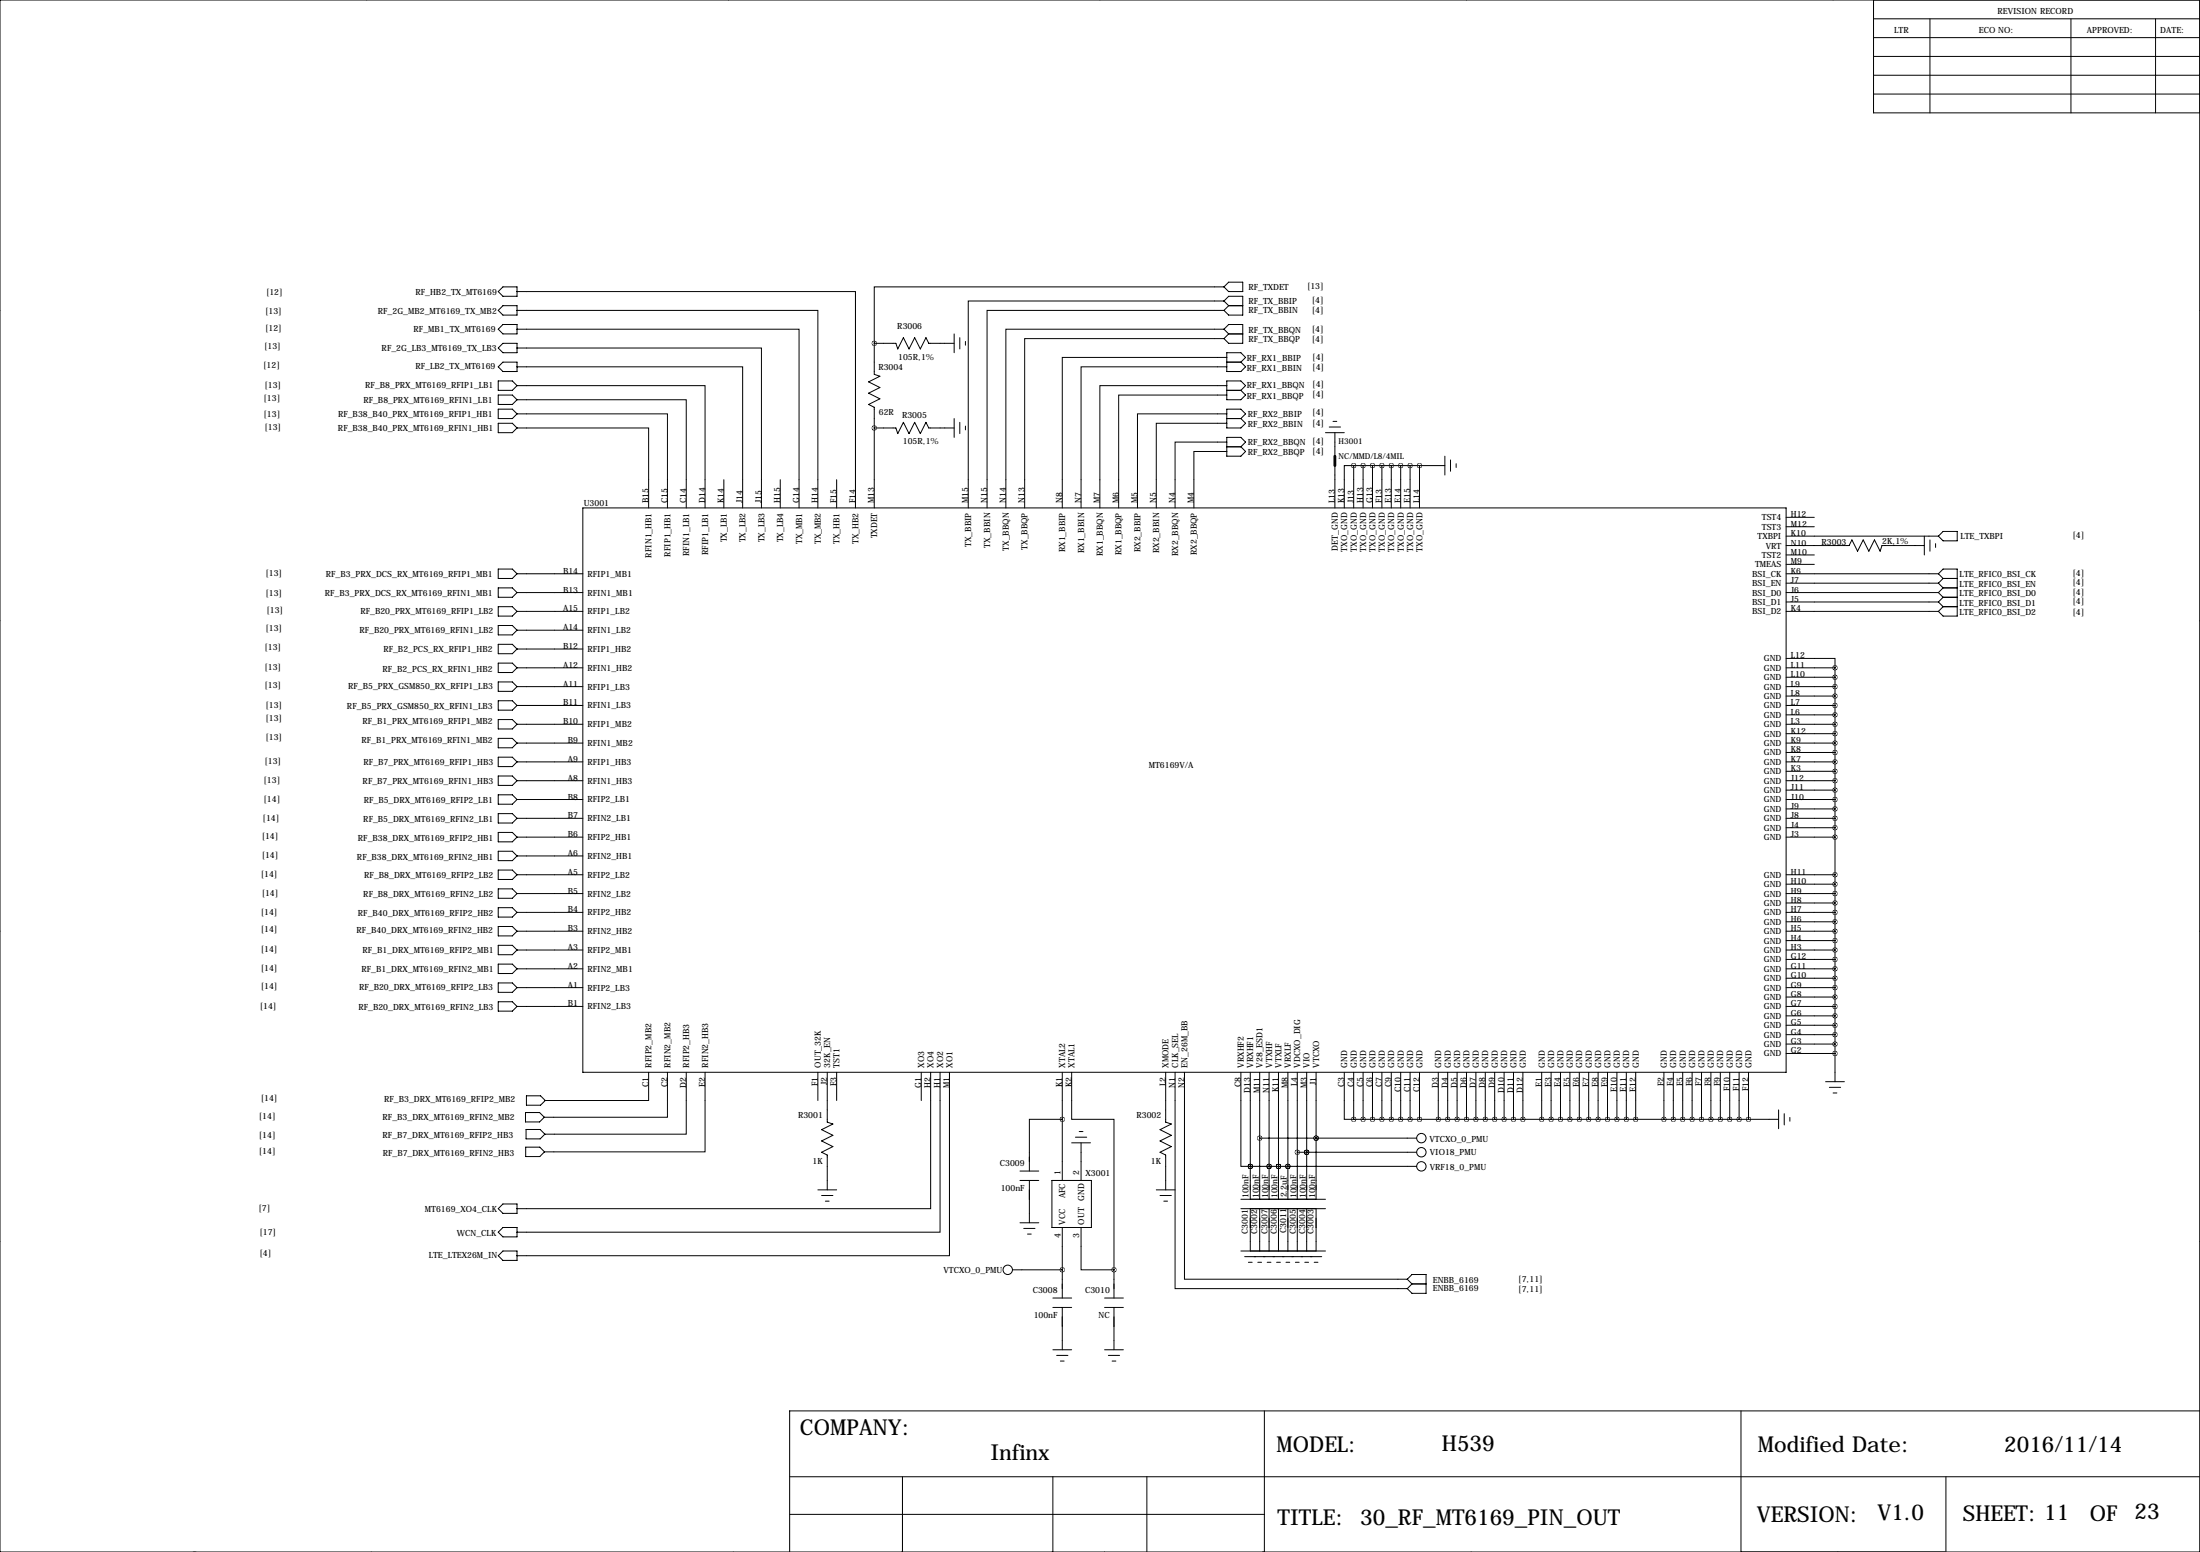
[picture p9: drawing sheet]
<svg xmlns="http://www.w3.org/2000/svg" width="594mm" height="419mm" viewBox="0 0 594 419" stroke-linecap="round" stroke-linejoin="round" font-family="sans-serif">
<g fill="none" stroke="#000" stroke-width=".27">
<path d="M99.1 0h.1M196.8 0h.1M297.2 0h.1M396.2 0h.1M495.3 0h.1M0 0h594.4v419.1h-594.4zM506.2 0v30.5h88.2M506.2 15.2h88.2M506.2 10.2h88.2M506.2 5.1h88.2M521.5 5.1v25.4M559.6 5.1v25.4"/>
<path d="M582.4 5.1v25.4M506.2 20.3h88.2M506.2 25.4h88.2M135.9 77.5h3.8v2.5h-3.8l-1.3-1.3zM139.7 78.7h91.4v58.5M330.7 77.5h-94.5v15.2M332 76.2h3.8v2.5h-3.8l-1.3-1.2zM-.1 83.8h.1M134.6 83.8l1.3-1.2h3.8v2.5h-3.8zM134.6 88.9l1.3-1.3h3.8v2.6h-3.8zM134.6 99.1l1.3-1.3h3.8v2.5h-3.8zM135.9 92.7h3.8v2.5h-3.8l-1.3-1.2z"/>
<path d="M139.7 83.8h81.3v53.4M139.7 99.1h61v38.1M139.7 94h66v43.2M139.7 88.9h76.2v48.3M236.2 92.7v8.4l1.5 .5-3 1.5 3 1.5-3 1.6 3 1.5-3 1.5 1.5 .8v27.2M236.2 92.7h5.9l.5 1.5 1.5-3 1.5 3 1.5-3 1.6 3 1.5-3 .8 1.5h6.8M257.8 90.2v5M259.3 91.2v3M260.9 92.2v1M330.7 81.3h-69.1v55.9M330.7 83.8h-64v53.4M330.7 88.9h-58.9v48.3"/>
<path d="M330.7 91.4h-53.8v45.8M330.7 88.9l1.3-1.3h3.8v5.1h-3.8l-1.3-1.3M330.7 81.3l1.3-1.3h3.8v5.1h-3.8l-1.3-1.3M330.7 81.3l1.3 1.3M330.7 88.9l1.3 1.3M331.5 99.1h-39.4v38.1M331.5 96.5h-44.5v40.7M331.5 95.2h3.8l1.2 1.3-1.2 1.3 1.2 1.3-1.2 1.2h-3.8zM331.5 97.8h3.8M332 82.6h3.8M332 82.6l-1.3 1.2M332 90.2h3.8"/>
<path d="M332 90.2l-1.3 1.2M594.4 83.8h.1M134.6 102.9h3.8l1.3 1.2-1.3 1.3h-3.8zM134.6 106.7h3.8l1.3 1.2-1.3 1.3h-3.8zM134.6 110.5h3.8l1.3 1.3-1.3 1.2h-3.8zM134.6 114.3h3.8l1.3 1.3-1.3 1.2h-3.8zM139.7 104.1h50.8v33.1M139.7 107.9h45.7v29.3M139.7 111.8h40.6v25.4M139.7 115.6h35.6v21.6M236.2 115.6h5.9l.5 1.5 1.5-3.1 1.5 3.1 1.5-3.1 1.6 3.1 1.5-3.1 .8 1.6h6.8M257.8 113v5.1"/>
<path d="M259.3 114v3.1M260.9 115.1v1M331.5 119.4h-14v17.8M331.5 114.3h-19.1v22.9M331.5 111.8h-24.2v25.4M331.5 106.7h-29.2v30.5M331.5 104.1h-34.3v33.1M331.5 110.5h3.8l1.2 1.3-1.2 1.2 1.2 1.3-1.2 1.3h-3.8zM331.5 102.9h3.8l1.2 1.2-1.2 1.3 1.2 1.3-1.2 1.2h-3.8zM331.5 118.1h3.8l1.2 1.3-1.2 1.2 1.2 1.3-1.2 1.3h-3.8zM331.5 105.4h3.8M331.5 113h3.8"/>
<path d="M358.1 116.8h5.1M359.2 115.3h3M360.2 113.8h1M360.7 116.8v6.4M157.5 137.2h325.1v152.4h-325.1zM195.6 129.5v7.7M210.8 129.5v7.7M226.1 129.5v7.7M331.5 121.9h-8.9v15.3M331.5 120.6h3.8M360.7 125.7v11.5M365.8 125.7h-2.6v11.5"/>
<path d="M365.8 125.7v11.5M365.8 125.7h24.6M368.3 125.7v11.5M370.8 125.7v11.5M373.4 125.7v11.5M375.9 125.7v11.5M378.5 125.7v11.5M381 125.7v11.5M383.5 125.7v11.5M390.4 123.2v5.1M391.9 124.2v3.1M393.4 125.2v1"/>
<path d="M482.6 139.7h7.6M134.6 158.8h3.8l1.3 1.2-1.3 1.3h-3.8zM134.6 153.7h3.8l1.3 1.2-1.3 1.3h-3.8zM139.7 154.9h17.8M482.6 147.3h17l.8-1.5 1.5 3 1.5-3 1.6 3 1.5-3 1.5 3 .5-1.5h11.4M482.6 154.9h41.1M482.6 142.2h7.6M482.6 144.8h41.1M482.6 149.9h7.6M482.6 152.4h7.6M482.6 157.5h41.1M519.9 144.8v5.1"/>
<path d="M521.5 145.8v3M523 146.8v1M523.7 154.9l1.3-1.2h3.8v12.7h-3.8l-1.3-1.3M523.7 157.5l1.3 1.3M523.7 154.9l1.3 1.3M525 143.5h3.8v2.6h-3.8l-1.3-1.3zM525 158.8l-1.3 1.2M525 158.8h3.8M525 156.2l-1.3 1.3M525 156.2h3.8M-.1 167.6h.1M134.6 163.8h3.8l1.3 1.3-1.3 1.3h-3.8z"/>
<path d="M134.6 168.9h3.8l1.3 1.3-1.3 1.2h-3.8zM134.6 174h3.8l1.3 1.3-1.3 1.2h-3.8zM134.6 179.1h3.8l1.3 1.2-1.3 1.3h-3.8zM139.7 160h17.8M139.7 165.1h17.8M139.7 170.2h17.8M139.7 175.3h17.8M482.6 177.8h13.2v2.5M482.6 160h41.1M482.6 165.1h41.1M482.6 162.6h41.1M523.7 162.6l1.3 1.2"/>
<path d="M523.7 160l1.3 1.3M525 163.8l-1.3 1.3M525 163.8h3.8M525 161.3l-1.3 1.3M525 161.3h3.8M594.4 167.6h.1M134.6 184.1h3.8l1.3 1.3-1.3 1.3h-3.8zM134.6 189.2h3.8l1.3 1.3-1.3 1.3h-3.8zM134.6 194.3h3.8l1.3 1.3-1.3 1.2h-3.8zM134.6 199.4h3.8l1.3 1.3-1.3 1.2h-3.8zM139.7 180.3h17.8M139.7 185.4h17.8"/>
<path d="M139.7 190.5h17.8M139.7 195.6h17.8M482.6 180.3h13.2M482.6 185.4h13.2M482.6 190.5h13.2M482.6 195.6h13.2M482.6 188h13.2M482.6 193h13.2M482.6 198.1h13.2M482.6 182.9h13.2M495.8 180.3v111.8M134.6 204.5h3.8l1.3 1.2-1.3 1.3h-3.8z"/>
<path d="M134.6 209.5h3.8l1.3 1.3-1.3 1.3h-3.8zM134.6 214.6h3.8l1.3 1.3-1.3 1.3h-3.8zM134.6 219.7h3.8l1.3 1.3-1.3 1.2h-3.8zM139.7 205.7h17.8M139.7 210.8h17.8M139.7 200.7h17.8M139.7 215.9h17.8M482.6 205.7h13.2M482.6 210.8h13.2M482.6 200.7h13.2M482.6 215.9h13.2M482.6 208.3h13.2"/>
<path d="M482.6 213.4h13.2M482.6 218.4h13.2M482.6 203.2h13.2M134.6 224.8h3.8l1.3 1.3-1.3 1.2h-3.8zM134.6 229.9h3.8l1.3 1.2-1.3 1.3h-3.8zM134.6 234.9h3.8l1.3 1.3-1.3 1.3h-3.8zM139.7 221h17.8M139.7 226.1h17.8M139.7 231.1h17.8M139.7 236.2h17.8M482.6 221h13.2M482.6 226.1h13.2"/>
<path d="M482.6 236.2h13.2M482.6 238.8h13.2M482.6 223.5h13.2M-.1 251.5h.1M134.6 240h3.8l1.3 1.3-1.3 1.3h-3.8zM134.6 245.1h3.8l1.3 1.3-1.3 1.2h-3.8zM134.6 250.2h3.8l1.3 1.3-1.3 1.2h-3.8zM134.6 255.3h3.8l1.3 1.2-1.3 1.3h-3.8zM139.7 251.5h17.8M139.7 241.3h17.8M139.7 246.4h17.8M139.7 256.5h17.8"/>
<path d="M482.6 251.5h13.2M482.6 241.3h13.2M482.6 246.4h13.2M482.6 256.5h13.2M482.6 243.8h13.2M482.6 248.9h13.2M482.6 254h13.2M482.6 259.1h13.2M594.4 251.5h.1M134.6 260.4h3.8l1.3 1.2-1.3 1.3h-3.8zM134.6 265.4h3.8l1.3 1.3-1.3 1.3h-3.8zM134.6 270.5h3.8l1.3 1.3-1.3 1.2h-3.8z"/>
<path d="M139.7 261.6h17.8M139.7 266.7h17.8M139.7 271.8h17.8M482.6 261.6h13.2M482.6 266.7h13.2M482.6 271.8h13.2M482.6 264.2h13.2M482.6 269.2h13.2M482.6 274.3h13.2M482.6 276.9h13.2M482.6 279.4h13.2M142.2 295.9h3.8l1.3 1.3-1.3 1.2h-3.8z"/>
<path d="M175.3 289.6v7.6h-28M180.3 289.6v12.1h-33.2M185.4 289.6v16.7h-38.2M190.5 289.6v21.4h-43.4M221 289.6v7.6M223.5 289.6v13.4l1.5 .5-3 1.6 3 1.5-3 1.5 3 1.5-3 1.5 1.5 .8v9.4M226.1 289.6v7.6M248.9 289.6v7.6M251.5 289.6v36.8h-111.8M254 289.6v43.1h-114.3M256.5 289.6v49.5h-116.8M287 289.6v29.2"/>
<path d="M289.6 289.6v12.7h11.4v40.6M315 289.6v13.4l1.5 .5-3.1 1.6 3.1 1.5-3.1 1.5 3.1 1.5-3.1 1.5 1.6 .8v9.4M317.5 289.6v58.4h62.7M320 289.6v55.8h60.2M335.3 289.6v25.4h2.5M337.8 289.6v34.2M340.4 289.6v34.2M342.9 289.6v34.2M345.4 289.6v34.2M348 289.6v34.2M350.5 289.6v34.2M353.1 289.6v34.2"/>
<path d="M355.6 289.6v34.2M363.2 289.6v12.7h2.6M365.8 289.6v12.7M368.3 289.6v12.7M370.8 289.6v12.7M373.4 289.6v12.7M375.9 289.6v12.7M378.5 289.6v12.7M381 289.6v12.7M383.5 289.6v12.7M388.6 289.6v12.7M391.2 289.6v12.7"/>
<path d="M393.7 289.6v12.7M396.2 289.6v12.7M398.8 289.6v12.7M401.3 289.6v12.7M403.9 289.6v12.7M406.4 289.6v12.7M408.9 289.6v12.7M411.5 289.6v12.7M416.6 289.6v12.7M419.1 289.6v12.7M421.6 289.6v12.7M424.2 289.6v12.7"/>
<path d="M426.7 289.6v12.7M429.3 289.6v12.7M431.8 289.6v12.7M434.3 289.6v12.7M436.9 289.6v12.7M439.4 289.6v12.7M442 289.6v12.7M449.6 289.6v12.7M452.1 289.6v12.7M454.7 289.6v12.7M457.2 289.6v12.7M459.7 289.6v12.7"/>
<path d="M462.3 289.6v12.7M464.8 289.6v12.7M467.4 289.6v12.7M469.9 289.6v12.7M472.4 289.6v12.7M480.6 299.7v5.1M482.6 281.9h13.2M482.6 284.5h13.2M493.3 292.1h5M494.3 293.6h3M495.3 295.1h1M142 300.4h3.8l1.3 1.3-1.3 1.3h-3.8z"/>
<path d="M142 309.8h3.8l1.3 1.2-1.3 1.3h-3.8zM142.1 305h3.8l1.3 1.3-1.3 1.2h-3.8zM275.6 316.2h5.1M275.6 318.8h5.1M278.1 318.8v11.4M284.2 318.8h10.7v12.7h-10.7zM287 302.3h-8.9v13.9M289.6 308.6h5M290.6 307.1h3M291.6 305.6h1M292.1 308.6v10.2M337.8 315h.1"/>
<path d="M337.8 315h45M340.4 307.3h42.4M342.9 315h.1M345.4 315h.1M348 315h.1M350.5 311.1h32.3M353.1 311.1h.1M355.6 307.3h.1M365.8 302.3h114.8M482.1 300.7v3.1M483.6 301.8v1M-.1 335.3h.1"/>
<path d="M134.6 332.7l1.3-1.2h3.8v2.5h-3.8zM134.6 339.1l1.3-1.3h3.8v2.6h-3.8zM134.6 326.4l1.3-1.3h3.8v2.6h-3.8zM221 321.3h5.1M222 322.8h3M223 324.4h1M275.6 330.2h5.1M276.6 331.7h3.1M277.6 333.2h1M287 331.5v19M292.1 331.5v11.4h8.9M312.4 321.3h5.1"/>
<path d="M313.4 322.8h3.1M314.5 324.4h1M335.3 323.8h22.8M335.3 326.4h22.8M335.3 337.8h22.8M336.3 339.3h20.8M337.8 326.4v11.4M340.4 326.4v11.4M342.9 326.4v11.4M345.4 326.4v11.4M348 326.4v11.4M350.5 326.4v11.4"/>
<path d="M353.1 326.4v11.4M355.6 326.4v11.4M594.4 335.3h.1M273.6 342.9h13.4M284.5 350.5h5.1M284.5 353.1h5.1M287 353.1v11.4M298.4 350.5h5.1M298.4 353.1h5.1M301 342.9v7.6M301 353.1v11.4M337.3 340.9h1"/>
<path d="M339.9 340.9h1M342.4 340.9h1M344.9 340.9h1M347.5 340.9h1M350 340.9h1M352.6 340.9h1M355.1 340.9h1M380.2 345.4l1.3-1.2h3.8v5h-3.8l-1.3-1.2M380.2 345.4l1.3 1.3M381.5 346.7h3.8M381.5 346.7l-1.3 1.3M284.5 364.5h5.1"/>
<path d="M285.5 366h3M286.5 367.5h1M298.4 364.5h5.1M299.5 366h3M300.5 367.5h1M213.4 398.8h381M243.8 398.8v20.3M284.5 398.8v20.3M309.9 398.8v20.3M341.6 381v38.1M470.4 381v38.1M525.8 398.8v20.3"/>
<path d="M594.4 381h-381v38.1M100.3 419.1h.1M198.1 419.1h.1M213.4 408.9h128.2M298.4 419.1h.1M397.5 419.1h.1M496.6 419.1h.1"/>
<circle cx="384" cy="311.1" r="1.27"/>
<circle cx="384" cy="307.3" r="1.27"/>
<circle cx="384" cy="315" r="1.27"/>
<circle cx="272.3" cy="342.9" r="1.27"/>
</g>
<path d="M360.7 123.2v2.5" fill="none" stroke="#000" stroke-width=".76"/>
<path d="M353 311.1a.05 .05 0 0 0 .1 0 .05 .05 0 0 0-.1 0zM236.2 115.6a.05 .05 0 0 0 .1 0 .05 .05 0 0 0-.1 0zM350.5 311.2a.05 .05 0 0 0 .1 0 .05 .05 0 0 0-.1 0zM236.2 92.7a.05 .05 0 0 0 .1 0 .05 .05 0 0 0-.1 0zM345.4 315a.05 .05 0 0 0 .1 0 .05 .05 0 0 0-.1 0zM365.7 125.7a.05 .05 0 0 0 .1 0 .05 .05 0 0 0-.1 0zM370.8 125.7a.05 .05 0 0 0 .1 0 .05 .05 0 0 0-.1 0zM373.3 125.7a.05 .05 0 0 0 .1 0 .05 .05 0 0 0-.1 0zM375.9 125.7a.05 .05 0 0 0 .1 0 .05 .05 0 0 0-.1 0zM378.4 125.7a.05 .05 0 0 0 .1 0 .05 .05 0 0 0-.1 0zM472.4 302.3a.05 .05 0 0 0 .1 0 .05 .05 0 0 0-.1 0zM467.3 302.3a.05 .05 0 0 0 .1 0 .05 .05 0 0 0-.1 0zM464.8 302.3a.05 .05 0 0 0 .1 0 .05 .05 0 0 0-.1 0zM462.2 302.3a.05 .05 0 0 0 .1 0 .05 .05 0 0 0-.1 0zM459.7 302.3a.05 .05 0 0 0 .1 0 .05 .05 0 0 0-.1 0zM454.6 302.3a.05 .05 0 0 0 .1 0 .05 .05 0 0 0-.1 0zM452.1 302.3a.05 .05 0 0 0 .1 0 .05 .05 0 0 0-.1 0zM441.9 302.3a.05 .05 0 0 0 .1 0 .05 .05 0 0 0-.1 0zM439.4 302.3a.05 .05 0 0 0 .1 0 .05 .05 0 0 0-.1 0zM436.8 302.3a.05 .05 0 0 0 .1 0 .05 .05 0 0 0-.1 0zM434.3 302.3a.05 .05 0 0 0 .1 0 .05 .05 0 0 0-.1 0zM429.2 302.3a.05 .05 0 0 0 .1 0 .05 .05 0 0 0-.1 0zM426.7 302.3a.05 .05 0 0 0 .1 0 .05 .05 0 0 0-.1 0zM424.1 302.3a.05 .05 0 0 0 .1 0 .05 .05 0 0 0-.1 0zM421.6 302.3a.05 .05 0 0 0 .1 0 .05 .05 0 0 0-.1 0zM416.5 302.3a.05 .05 0 0 0 .1 0 .05 .05 0 0 0-.1 0zM411.4 302.3a.05 .05 0 0 0 .1 0 .05 .05 0 0 0-.1 0zM408.9 302.3a.05 .05 0 0 0 .1 0 .05 .05 0 0 0-.1 0zM403.8 302.3a.05 .05 0 0 0 .1 0 .05 .05 0 0 0-.1 0zM401.3 302.3a.05 .05 0 0 0 .1 0 .05 .05 0 0 0-.1 0zM398.7 302.3a.05 .05 0 0 0 .1 0 .05 .05 0 0 0-.1 0zM396.2 302.3a.05 .05 0 0 0 .1 0 .05 .05 0 0 0-.1 0zM391.1 302.3a.05 .05 0 0 0 .1 0 .05 .05 0 0 0-.1 0zM388.6 302.3a.05 .05 0 0 0 .1 0 .05 .05 0 0 0-.1 0zM383.5 302.3a.05 .05 0 0 0 .1 0 .05 .05 0 0 0-.1 0zM378.4 302.3a.05 .05 0 0 0 .1 0 .05 .05 0 0 0-.1 0zM375.9 302.3a.05 .05 0 0 0 .1 0 .05 .05 0 0 0-.1 0zM373.3 302.3a.05 .05 0 0 0 .1 0 .05 .05 0 0 0-.1 0zM449.5 302.3a.05 .05 0 0 0 .1 0 .05 .05 0 0 0-.1 0zM365.7 302.3a.05 .05 0 0 0 .1 0 .05 .05 0 0 0-.1 0zM370.8 302.3a.05 .05 0 0 0 .1 0 .05 .05 0 0 0-.1 0zM495.8 180.3a.05 .05 0 0 0 .1 0 .05 .05 0 0 0-.1 0zM495.8 182.9a.05 .05 0 0 0 .1 0 .05 .05 0 0 0-.1 0zM495.8 185.4a.05 .05 0 0 0 .1 0 .05 .05 0 0 0-.1 0zM495.8 279.4a.05 .05 0 0 0 .1 0 .05 .05 0 0 0-.1 0zM495.8 276.9a.05 .05 0 0 0 .1 0 .05 .05 0 0 0-.1 0zM495.8 266.7a.05 .05 0 0 0 .1 0 .05 .05 0 0 0-.1 0zM495.8 264.2a.05 .05 0 0 0 .1 0 .05 .05 0 0 0-.1 0zM495.8 284.5a.05 .05 0 0 0 .1 0 .05 .05 0 0 0-.1 0zM495.8 281.9a.05 .05 0 0 0 .1 0 .05 .05 0 0 0-.1 0zM495.8 188a.05 .05 0 0 0 .1 0 .05 .05 0 0 0-.1 0zM495.8 190.5a.05 .05 0 0 0 .1 0 .05 .05 0 0 0-.1 0zM495.8 193a.05 .05 0 0 0 .1 0 .05 .05 0 0 0-.1 0zM495.8 198.1a.05 .05 0 0 0 .1 0 .05 .05 0 0 0-.1 0zM495.8 200.7a.05 .05 0 0 0 .1 0 .05 .05 0 0 0-.1 0zM495.8 203.2a.05 .05 0 0 0 .1 0 .05 .05 0 0 0-.1 0zM495.8 195.6a.05 .05 0 0 0 .1 0 .05 .05 0 0 0-.1 0zM495.8 205.7a.05 .05 0 0 0 .1 0 .05 .05 0 0 0-.1 0zM495.8 208.3a.05 .05 0 0 0 .1 0 .05 .05 0 0 0-.1 0zM495.8 210.8a.05 .05 0 0 0 .1 0 .05 .05 0 0 0-.1 0zM495.8 213.4a.05 .05 0 0 0 .1 0 .05 .05 0 0 0-.1 0zM495.8 215.9a.05 .05 0 0 0 .1 0 .05 .05 0 0 0-.1 0zM495.8 218.4a.05 .05 0 0 0 .1 0 .05 .05 0 0 0-.1 0zM495.8 238.8a.05 .05 0 0 0 .1 0 .05 .05 0 0 0-.1 0zM495.8 236.2a.05 .05 0 0 0 .1 0 .05 .05 0 0 0-.1 0zM495.8 241.3a.05 .05 0 0 0 .1 0 .05 .05 0 0 0-.1 0zM495.8 243.8a.05 .05 0 0 0 .1 0 .05 .05 0 0 0-.1 0zM495.8 246.4a.05 .05 0 0 0 .1 0 .05 .05 0 0 0-.1 0zM495.8 248.9a.05 .05 0 0 0 .1 0 .05 .05 0 0 0-.1 0zM495.8 251.5a.05 .05 0 0 0 .1 0 .05 .05 0 0 0-.1 0zM495.8 254a.05 .05 0 0 0 .1 0 .05 .05 0 0 0-.1 0zM495.8 256.5a.05 .05 0 0 0 .1 0 .05 .05 0 0 0-.1 0zM495.8 259.1a.05 .05 0 0 0 .1 0 .05 .05 0 0 0-.1 0zM495.8 261.6a.05 .05 0 0 0 .1 0 .05 .05 0 0 0-.1 0zM495.8 269.2a.05 .05 0 0 0 .1 0 .05 .05 0 0 0-.1 0zM495.8 271.8a.05 .05 0 0 0 .1 0 .05 .05 0 0 0-.1 0zM495.8 274.3a.05 .05 0 0 0 .1 0 .05 .05 0 0 0-.1 0zM495.8 226.1a.05 .05 0 0 0 .1 0 .05 .05 0 0 0-.1 0zM495.8 223.5a.05 .05 0 0 0 .1 0 .05 .05 0 0 0-.1 0zM495.8 221a.05 .05 0 0 0 .1 0 .05 .05 0 0 0-.1 0zM347.9 315a.05 .05 0 0 0 .1 0 .05 .05 0 0 0-.1 0zM383.5 125.7a.05 .05 0 0 0 .1 0 .05 .05 0 0 0-.1 0zM287 302.3a.05 .05 0 0 0 .1 0 .05 .05 0 0 0-.1 0zM287 342.9a.05 .05 0 0 0 .1 0 .05 .05 0 0 0-.1 0zM300.9 342.9a.05 .05 0 0 0 .1 0 .05 .05 0 0 0-.1 0zM340.3 307.3a.05 .05 0 0 0 .1 0 .05 .05 0 0 0-.1 0zM337.8 315a.05 .05 0 0 0 .1 0 .05 .05 0 0 0-.1 0zM337.8 315a.05 .05 0 0 0 .1 0 .05 .05 0 0 0-.1 0zM345.4 315a.05 .05 0 0 0 .1 0 .05 .05 0 0 0-.1 0zM347.9 315a.05 .05 0 0 0 .1 0 .05 .05 0 0 0-.1 0zM353 311.1a.05 .05 0 0 0 .1 0 .05 .05 0 0 0-.1 0z" fill="#000" stroke="#000" stroke-width="1.3"/>
<g font-size="5.9">
<text x="216.2" y="387.6">COMPANY:</text>
<text x="267.6" y="394.3">Infinx</text>
<text x="344.9" y="392.2">MODEL:</text>
<text x="389.6" y="391.7">H539</text>
<text x="475" y="392.2">Modified Date:</text>
<text x="541.5" y="392.2">2016/11/14</text>
<text x="345.2" y="411.7">TITLE:</text>
<text x="367.5" y="411.7">30_RF_MT6169_PIN_OUT</text>
<text x="474.7" y="411">VERSION:</text>
<text x="507.3" y="410.5">V1.0</text>
<text x="530.4" y="410.7">SHEET: 11</text>
<text x="564.7" y="410.7">OF 23</text>
</g>
<g font-size="2.3">
<text x="539.8" y="3.8">REVISION RECORD</text>
<text x="511.8" y="8.9">LTR</text>
<text x="534.7" y="8.9">ECO NO:</text>
<text x="563.9" y="8.9">APPROVED:</text>
<text x="583.7" y="8.9">DATE:</text>
<text x="71.9" y="79.6">[12]</text>
<text x="112.3" y="79.8">RF_HB2_TX_MT6169</text>
<text x="337.3" y="78.2">RF_TXDET</text>
<text x="337.3" y="82">RF_TX_BBIP</text>
<text x="353.2" y="78.1">[13]</text>
<text x="354.5" y="81.9">[4]</text>
<text x="71.6" y="89.5">[12]</text>
<text x="71.6" y="84.7">[13]</text>
<text x="102.1" y="84.8">RF_2G_MB2_MT6169_TX_MB2</text>
<text x="111.8" y="89.7">RF_MB1_TX_MT6169</text>
<text x="242.5" y="88.8">R3006</text>
<text x="337.3" y="84.6">RF_TX_BBIN</text>
<text x="337.3" y="89.9">RF_TX_BBQN</text>
<text x="354.5" y="84.4">[4]</text>
<text x="354.5" y="89.8">[4]</text>
<text x="71.4" y="94.3">[13]</text>
<text x="103.1" y="94.7">RF_2G_LB3_MT6169_TX_LB3</text>
<text x="337.3" y="92.5">RF_TX_BBQP</text>
<text x="354.5" y="92.3">[4]</text>
<text x="71.1" y="99.4">[12]</text>
<text x="112.3" y="99.6">RF_LB2_TX_MT6169</text>
<text x="237.3" y="100">R3004</text>
<text x="242.7" y="97.1">105R,1%</text>
<text x="336.9" y="100.1">RF_RX1_BBIN</text>
<text x="336.9" y="97.5">RF_RX1_BBIP</text>
<text x="354.6" y="97.1">[4]</text>
<text x="354.6" y="99.9">[4]</text>
<text x="71.5" y="104.7">[13]</text>
<text x="98.7" y="104.9">RF_B8_PRX_MT6169_RFIP1_LB1</text>
<text x="336.9" y="104.9">RF_RX1_BBQN</text>
<text x="336.9" y="107.7">RF_RX1_BBQP</text>
<text x="354.6" y="104.5">[4]</text>
<text x="354.6" y="107.3">[4]</text>
<text x="71.2" y="108.3">[13]</text>
<text x="71.2" y="112.6">[13]</text>
<text x="91.3" y="112.5">RF_B38_B40_PRX_MT6169_RFIP1_HB1</text>
<text x="98.2" y="108.7">RF_B8_PRX_MT6169_RFIN1_LB1</text>
<text x="237.5" y="112.1">62R</text>
<text x="243.7" y="112.9">R3005</text>
<text x="337.2" y="112.5">RF_RX2_BBIP</text>
<text x="354.6" y="112.1">[4]</text>
<text x="71.5" y="116.2">[13]</text>
<text x="91.3" y="116.3">RF_B38_B40_PRX_MT6169_RFIN1_HB1</text>
<text x="243.9" y="120">105R,1%</text>
<text x="337.2" y="115.3">RF_RX2_BBIN</text>
<text x="354.6" y="115.2">[4]</text>
<text x="337.1" y="120.1">RF_RX2_BBQN [4]</text>
<text x="337.1" y="122.9">RF_RX2_BBQP</text>
<text x="354.6" y="122.5">[4]</text>
<text x="157.7" y="136.7">U3001</text>
<text x="175.3" y="135.9" transform="rotate(-90 175.3 135.9)">B15</text>
<text x="180.3" y="135.9" transform="rotate(-90 180.3 135.9)">C15</text>
<text x="185.4" y="135.9" transform="rotate(-90 185.4 135.9)">C14</text>
<text x="190.5" y="135.9" transform="rotate(-90 190.5 135.9)">D14</text>
<text x="195.6" y="135.9" transform="rotate(-90 195.6 135.9)">K14</text>
<text x="200.7" y="135.9" transform="rotate(-90 200.7 135.9)">J14</text>
<text x="205.7" y="135.9" transform="rotate(-90 205.7 135.9)">J15</text>
<text x="210.8" y="135.9" transform="rotate(-90 210.8 135.9)">H15</text>
<text x="215.9" y="135.9" transform="rotate(-90 215.9 135.9)">G14</text>
<text x="221" y="135.9" transform="rotate(-90 221 135.9)">H14</text>
<text x="226.1" y="135.9" transform="rotate(-90 226.1 135.9)">F15</text>
<text x="231.1" y="135.9" transform="rotate(-90 231.1 135.9)">F14</text>
<text x="236.2" y="135.9" transform="rotate(-90 236.2 135.9)">M13</text>
<text x="261.6" y="135.9" transform="rotate(-90 261.6 135.9)">M15</text>
<text x="266.7" y="135.9" transform="rotate(-90 266.7 135.9)">N15</text>
<text x="271.8" y="135.9" transform="rotate(-90 271.8 135.9)">N14</text>
<text x="276.9" y="135.9" transform="rotate(-90 276.9 135.9)">N13</text>
<text x="287" y="135.9" transform="rotate(-90 287 135.9)">N8</text>
<text x="292.1" y="135.9" transform="rotate(-90 292.1 135.9)">N7</text>
<text x="297.2" y="135.9" transform="rotate(-90 297.2 135.9)">M7</text>
<text x="302.3" y="135.9" transform="rotate(-90 302.3 135.9)">M6</text>
<text x="307.3" y="135.9" transform="rotate(-90 307.3 135.9)">M5</text>
<text x="312.4" y="135.9" transform="rotate(-90 312.4 135.9)">N5</text>
<text x="317.5" y="135.9" transform="rotate(-90 317.5 135.9)">N4</text>
<text x="322.6" y="135.9" transform="rotate(-90 322.6 135.9)">M4</text>
<text x="360.7" y="135.9" transform="rotate(-90 360.7 135.9)">L13</text>
<text x="363.2" y="135.9" transform="rotate(-90 363.2 135.9)">K13</text>
<text x="365.8" y="135.9" transform="rotate(-90 365.8 135.9)">J13</text>
<text x="368.3" y="135.9" transform="rotate(-90 368.3 135.9)">H13</text>
<text x="370.8" y="135.9" transform="rotate(-90 370.8 135.9)">G13</text>
<text x="373.4" y="135.9" transform="rotate(-90 373.4 135.9)">F13</text>
<text x="375.9" y="135.9" transform="rotate(-90 375.9 135.9)">E13</text>
<text x="378.5" y="135.9" transform="rotate(-90 378.5 135.9)">E14</text>
<text x="381" y="135.9" transform="rotate(-90 381 135.9)">E15</text>
<text x="383.5" y="135.9" transform="rotate(-90 383.5 135.9)">L14</text>
<text x="476.1" y="140.5">TST4</text>
<text x="476.1" y="143">TST3</text>
<text x="483.9" y="139.7">H12</text>
<text x="483.9" y="142.2">M12</text>
<text x="191.3" y="149.9" transform="rotate(-90 191.3 149.9)">RFIP1_LB1</text>
<text x="196.4" y="146.5" transform="rotate(-90 196.4 146.5)">TX_LB1</text>
<text x="201.5" y="146.5" transform="rotate(-90 201.5 146.5)">TX_LB2</text>
<text x="206.5" y="146.5" transform="rotate(-90 206.5 146.5)">TX_LB3</text>
<text x="211.6" y="146.5" transform="rotate(-90 211.6 146.5)">TX_LB4</text>
<text x="216.7" y="147" transform="rotate(-90 216.7 147)">TX_MB1</text>
<text x="221.8" y="147" transform="rotate(-90 221.8 147)">TX_MB2</text>
<text x="226.9" y="146.9" transform="rotate(-90 226.9 146.9)">TX_HB1</text>
<text x="231.9" y="146.9" transform="rotate(-90 231.9 146.9)">TX_HB2</text>
<text x="237" y="145.4" transform="rotate(-90 237 145.4)">TXDET</text>
<text x="262.4" y="147.7" transform="rotate(-90 262.4 147.7)">TX_BBIP</text>
<text x="267.5" y="147.9" transform="rotate(-90 267.5 147.9)">TX_BBIN</text>
<text x="272.6" y="148.7" transform="rotate(-90 272.6 148.7)">TX_BBQN</text>
<text x="277.7" y="148.4" transform="rotate(-90 277.7 148.4)">TX_BBQP</text>
<text x="287.8" y="149.1" transform="rotate(-90 287.8 149.1)">RX1_BBIP</text>
<text x="292.9" y="149.4" transform="rotate(-90 292.9 149.4)">RX1_BBIN</text>
<text x="303.1" y="149.9" transform="rotate(-90 303.1 149.9)">RX1_BBQP</text>
<text x="308.1" y="149.1" transform="rotate(-90 308.1 149.1)">RX2_BBIP</text>
<text x="313.2" y="149.4" transform="rotate(-90 313.2 149.4)">RX2_BBIN</text>
<text x="323.4" y="149.9" transform="rotate(-90 323.4 149.9)">RX2_BBQP</text>
<text x="361.5" y="148.7" transform="rotate(-90 361.5 148.7)">DET_GND</text>
<text x="364" y="149" transform="rotate(-90 364 149)">TXO_GND</text>
<text x="366.6" y="149" transform="rotate(-90 366.6 149)">TXO_GND</text>
<text x="369.1" y="149" transform="rotate(-90 369.1 149)">TXO_GND</text>
<text x="371.6" y="149" transform="rotate(-90 371.6 149)">TXO_GND</text>
<text x="374.2" y="149" transform="rotate(-90 374.2 149)">TXO_GND</text>
<text x="376.7" y="149" transform="rotate(-90 376.7 149)">TXO_GND</text>
<text x="379.3" y="149" transform="rotate(-90 379.3 149)">TXO_GND</text>
<text x="381.8" y="149" transform="rotate(-90 381.8 149)">TXO_GND</text>
<text x="384.3" y="149" transform="rotate(-90 384.3 149)">TXO_GND</text>
<text x="474.9" y="145.6">TXBPI</text>
<text x="477.1" y="148.1">VRT</text>
<text x="483.9" y="144.8">K10</text>
<text x="483.9" y="147.3">N10</text>
<text x="483.9" y="149.9">M10</text>
<text x="492.2" y="147.1">R3003</text>
<text x="508.6" y="146.8">2K,1%</text>
<text x="529.7" y="145.5">LTE_TXBPI</text>
<text x="560" y="145.4">[4]</text>
<text x="71.7" y="155.5">[13]</text>
<text x="88" y="155.7">RF_B3_PRX_DCS_RX_MT6169_RFIP1_MB1</text>
<text x="152.1" y="154.9">B14</text>
<text x="158.7" y="155.7">RFIP1_MB1</text>
<text x="176.1" y="150.6" transform="rotate(-90 176.1 150.6)">RFIN1_HB1</text>
<text x="181.1" y="150.3" transform="rotate(-90 181.1 150.3)">RFIP1_HB1</text>
<text x="186.2" y="150.2" transform="rotate(-90 186.2 150.2)">RFIN1_LB1</text>
<text x="298" y="150.2" transform="rotate(-90 298 150.2)">RX1_BBQN</text>
<text x="318.3" y="150.2" transform="rotate(-90 318.3 150.2)">RX2_BBQN</text>
<text x="473.4" y="155.7">BSI_CK</text>
<text x="474.2" y="153.2">TMEAS</text>
<text x="476.1" y="150.7">TST2</text>
<text x="483.9" y="152.4">M9</text>
<text x="483.9" y="154.9">K6</text>
<text x="529.5" y="155.7">LTE_RFIC0_BSI_CK</text>
<text x="560" y="155.5">[4]</text>
<text x="71.7" y="160.9">[13]</text>
<text x="87.8" y="161">RF_B3_PRX_DCS_RX_MT6169_RFIN1_MB1</text>
<text x="152.1" y="160">B13</text>
<text x="158.7" y="160.8">RFIN1_MB1</text>
<text x="473.4" y="158.3">BSI_EN</text>
<text x="473.4" y="160.8">BSI_D0</text>
<text x="483.9" y="157.5">J7</text>
<text x="483.9" y="160">J6</text>
<text x="529.5" y="161">LTE_RFIC0_BSI_D0</text>
<text x="529.5" y="158.5">LTE_RFIC0_BSI_EN</text>
<text x="560" y="160.6">[4]</text>
<text x="560" y="158.1">[4]</text>
<text x="72" y="165.4">[13]</text>
<text x="97.4" y="165.9">RF_B20_PRX_MT6169_RFIP1_LB2</text>
<text x="152.1" y="165.1">A15</text>
<text x="158.7" y="165.9">RFIP1_LB2</text>
<text x="473.4" y="163.4">BSI_D1</text>
<text x="473.4" y="165.9">BSI_D2</text>
<text x="483.9" y="162.6">J5</text>
<text x="483.9" y="165.1">K4</text>
<text x="529.5" y="166.1">LTE_RFIC0_BSI_D2</text>
<text x="529.5" y="163.6">LTE_RFIC0_BSI_D1</text>
<text x="560" y="166">[4]</text>
<text x="560" y="163.2">[4]</text>
<text x="71.7" y="170.5">[13]</text>
<text x="97.1" y="170.9">RF_B20_PRX_MT6169_RFIN1_LB2</text>
<text x="152.1" y="170.2">A14</text>
<text x="158.7" y="171">RFIN1_LB2</text>
<text x="71.5" y="175.6">[13]</text>
<text x="103.6" y="176">RF_B2_PCS_RX_RFIP1_HB2</text>
<text x="152.1" y="175.3">B12</text>
<text x="158.7" y="176.1">RFIP1_HB2</text>
<text x="476.6" y="178.6">GND</text>
<text x="483.9" y="177.8">L12</text>
<text x="71.5" y="185.8">[13]</text>
<text x="71.5" y="180.9">[13]</text>
<text x="94.1" y="185.9">RF_B5_PRX_GSM850_RX_RFIP1_LB3</text>
<text x="103.3" y="181.4">RF_B2_PCS_RX_RFIN1_HB2</text>
<text x="152.1" y="180.3">A12</text>
<text x="152.1" y="185.4">A11</text>
<text x="158.7" y="181.1">RFIN1_HB2</text>
<text x="476.6" y="181.1">GND</text>
<text x="476.6" y="183.7">GND</text>
<text x="483.9" y="185.4">L9</text>
<text x="483.9" y="180.3">L11</text>
<text x="483.9" y="182.9">L10</text>
<text x="71.7" y="191.1">[13]</text>
<text x="93.8" y="191.4">RF_B5_PRX_GSM850_RX_RFIN1_LB3</text>
<text x="152.1" y="190.5">B11</text>
<text x="158.7" y="186.2">RFIP1_LB3</text>
<text x="158.7" y="191.3">RFIN1_LB3</text>
<text x="476.6" y="186.2">GND</text>
<text x="476.6" y="188.8">GND</text>
<text x="476.6" y="191.3">GND</text>
<text x="483.9" y="188">L8</text>
<text x="483.9" y="190.5">L7</text>
<text x="71.7" y="194.7">[13]</text>
<text x="97.9" y="195.6">RF_B1_PRX_MT6169_RFIP1_MB2</text>
<text x="152.1" y="195.6">B10</text>
<text x="158.7" y="196.4">RFIP1_MB2</text>
<text x="476.6" y="193.8">GND</text>
<text x="476.6" y="196.4">GND</text>
<text x="483.9" y="193">L6</text>
<text x="483.9" y="195.6">L3</text>
<text x="71.7" y="199.7">[13]</text>
<text x="97.7" y="200.7">RF_B1_PRX_MT6169_RFIN1_MB2</text>
<text x="153.4" y="200.7">B9</text>
<text x="158.7" y="201.5">RFIN1_MB2</text>
<text x="476.6" y="198.9">GND</text>
<text x="476.6" y="201.5">GND</text>
<text x="483.9" y="198.1">K12</text>
<text x="483.9" y="200.7">K9</text>
<text x="483.9" y="203.2">K8</text>
<text x="71.5" y="206.3">[13]</text>
<text x="98.3" y="206.5">RF_B7_PRX_MT6169_RFIP1_HB3</text>
<text x="153.4" y="205.7">A9</text>
<text x="158.7" y="206.5">RFIP1_HB3</text>
<text x="310.4" y="207.3">MT6169V/A</text>
<text x="476.6" y="209.1">GND</text>
<text x="476.6" y="204">GND</text>
<text x="476.6" y="206.5">GND</text>
<text x="483.9" y="208.3">K3</text>
<text x="483.9" y="205.7">K7</text>
<text x="71.2" y="211.4">[13]</text>
<text x="98" y="211.7">RF_B7_PRX_MT6169_RFIN1_HB3</text>
<text x="153.4" y="210.8">A8</text>
<text x="153.4" y="215.9">B8</text>
<text x="158.7" y="211.6">RFIN1_HB3</text>
<text x="476.6" y="211.6">GND</text>
<text x="476.6" y="214.2">GND</text>
<text x="483.9" y="210.8">J12</text>
<text x="483.9" y="213.4">J11</text>
<text x="483.9" y="215.9">J10</text>
<text x="71" y="221.8">[14]</text>
<text x="71.2" y="216.5">[14]</text>
<text x="98.2" y="222">RF_B5_DRX_MT6169_RFIN2_LB1</text>
<text x="98.3" y="216.7">RF_B5_DRX_MT6169_RFIP2_LB1</text>
<text x="153.4" y="221">B7</text>
<text x="158.7" y="216.7">RFIP2_LB1</text>
<text x="158.7" y="221.8">RFIN2_LB1</text>
<text x="476.6" y="216.7">GND</text>
<text x="476.6" y="219.2">GND</text>
<text x="476.6" y="221.8">GND</text>
<text x="483.9" y="218.4">J9</text>
<text x="483.9" y="221">J8</text>
<text x="70.7" y="226.7">[14]</text>
<text x="96.7" y="227.1">RF_B38_DRX_MT6169_RFIP2_HB1</text>
<text x="153.4" y="226.1">B6</text>
<text x="158.7" y="226.9">RFIP2_HB1</text>
<text x="476.6" y="226.9">GND</text>
<text x="476.6" y="224.3">GND</text>
<text x="483.9" y="226.1">J3</text>
<text x="483.9" y="223.5">J4</text>
<text x="70.7" y="231.7">[14]</text>
<text x="96.5" y="232.2">RF_B38_DRX_MT6169_RFIN2_HB1</text>
<text x="153.4" y="231.1">A6</text>
<text x="158.7" y="231.9">RFIN2_HB1</text>
<text x="70.5" y="236.8">[14]</text>
<text x="98.4" y="237.2">RF_B8_DRX_MT6169_RFIP2_LB2</text>
<text x="153.4" y="236.2">A5</text>
<text x="158.7" y="237">RFIP2_LB2</text>
<text x="476.6" y="237">GND</text>
<text x="476.6" y="239.6">GND</text>
<text x="483.9" y="236.2">H11</text>
<text x="483.9" y="238.8">H10</text>
<text x="70.7" y="241.9">[14]</text>
<text x="98.2" y="242.3">RF_B8_DRX_MT6169_RFIN2_LB2</text>
<text x="153.4" y="241.3">B5</text>
<text x="158.7" y="242.1">RFIN2_LB2</text>
<text x="476.6" y="242.1">GND</text>
<text x="476.6" y="244.6">GND</text>
<text x="483.9" y="241.3">H9</text>
<text x="483.9" y="243.8">H8</text>
<text x="70.5" y="247">[14]</text>
<text x="70.5" y="251.8">[14]</text>
<text x="96.7" y="247.4">RF_B40_DRX_MT6169_RFIP2_HB2</text>
<text x="153.4" y="246.4">B4</text>
<text x="153.4" y="251.5">B3</text>
<text x="158.7" y="247.2">RFIP2_HB2</text>
<text x="476.6" y="247.2">GND</text>
<text x="476.6" y="249.7">GND</text>
<text x="483.9" y="246.4">H7</text>
<text x="483.9" y="248.9">H6</text>
<text x="483.9" y="251.5">H5</text>
<text x="70.5" y="257.1">[14]</text>
<text x="96.4" y="252.1">RF_B40_DRX_MT6169_RFIN2_HB2</text>
<text x="98" y="257.4">RF_B1_DRX_MT6169_RFIP2_MB1</text>
<text x="153.4" y="256.5">A3</text>
<text x="158.7" y="252.3">RFIN2_HB2</text>
<text x="158.7" y="257.3">RFIP2_MB1</text>
<text x="476.6" y="252.3">GND</text>
<text x="476.6" y="254.8">GND</text>
<text x="476.6" y="257.3">GND</text>
<text x="483.9" y="254">H4</text>
<text x="483.9" y="256.5">H3</text>
<text x="70.5" y="262.2">[14]</text>
<text x="97.7" y="262.6">RF_B1_DRX_MT6169_RFIN2_MB1</text>
<text x="153.4" y="261.6">A2</text>
<text x="158.7" y="262.4">RFIN2_MB1</text>
<text x="476.6" y="259.9">GND</text>
<text x="476.6" y="262.4">GND</text>
<text x="483.9" y="259.1">G12</text>
<text x="483.9" y="261.6">G11</text>
<text x="70.5" y="267">[14]</text>
<text x="97" y="267.2">RF_B20_DRX_MT6169_RFIP2_LB3</text>
<text x="153.4" y="266.7">A1</text>
<text x="158.7" y="267.5">RFIP2_LB3</text>
<text x="476.6" y="265">GND</text>
<text x="476.6" y="267.5">GND</text>
<text x="483.9" y="264.2">G10</text>
<text x="483.9" y="266.7">G9</text>
<text x="483.9" y="269.2">G8</text>
<text x="70.2" y="272.4">[14]</text>
<text x="96.9" y="272.8">RF_B20_DRX_MT6169_RFIN2_LB3</text>
<text x="153.4" y="271.8">B1</text>
<text x="158.7" y="272.6">RFIN2_LB3</text>
<text x="476.6" y="270">GND</text>
<text x="476.6" y="272.6">GND</text>
<text x="476.6" y="275.1">GND</text>
<text x="483.9" y="271.8">G7</text>
<text x="483.9" y="274.3">G6</text>
<text x="476.6" y="277.7">GND</text>
<text x="476.6" y="280.2">GND</text>
<text x="483.9" y="276.9">G5</text>
<text x="483.9" y="279.4">G4</text>
<text x="483.9" y="281.9">G3</text>
<text x="476.6" y="282.7">GND</text>
<text x="476.6" y="285.3">GND</text>
<text x="483.9" y="284.5">G2</text>
<text x="175.3" y="293.6" transform="rotate(-90 175.3 293.6)">C1</text>
<text x="176.1" y="288.3" transform="rotate(-90 176.1 288.3)">RFIP2_MB2</text>
<text x="180.3" y="293.6" transform="rotate(-90 180.3 293.6)">C2</text>
<text x="181.1" y="288.3" transform="rotate(-90 181.1 288.3)">RFIN2_MB2</text>
<text x="185.4" y="293.7" transform="rotate(-90 185.4 293.7)">D2</text>
<text x="186.2" y="288.3" transform="rotate(-90 186.2 288.3)">RFIP2_HB3</text>
<text x="190.5" y="293.5" transform="rotate(-90 190.5 293.5)">E2</text>
<text x="191.3" y="288.3" transform="rotate(-90 191.3 288.3)">RFIN2_HB3</text>
<text x="221" y="293.3" transform="rotate(-90 221 293.3)">F1</text>
<text x="221.8" y="288.3" transform="rotate(-90 221.8 288.3)">OUT_32K</text>
<text x="223.5" y="293.1" transform="rotate(-90 223.5 293.1)">J2</text>
<text x="224.3" y="288.3" transform="rotate(-90 224.3 288.3)">32K_EN</text>
<text x="226.1" y="293.3" transform="rotate(-90 226.1 293.3)">F3</text>
<text x="226.9" y="288.3" transform="rotate(-90 226.9 288.3)">TST1</text>
<text x="248.9" y="293.7" transform="rotate(-90 248.9 293.7)">G1</text>
<text x="249.7" y="288.3" transform="rotate(-90 249.7 288.3)">XO3</text>
<text x="251.5" y="293.7" transform="rotate(-90 251.5 293.7)">H2</text>
<text x="252.3" y="288.3" transform="rotate(-90 252.3 288.3)">XO4</text>
<text x="254" y="293.7" transform="rotate(-90 254 293.7)">H1</text>
<text x="254.8" y="288.3" transform="rotate(-90 254.8 288.3)">XO2</text>
<text x="256.5" y="293.9" transform="rotate(-90 256.5 293.9)">M1</text>
<text x="257.3" y="288.3" transform="rotate(-90 257.3 288.3)">XO1</text>
<text x="287" y="293.6" transform="rotate(-90 287 293.6)">K1</text>
<text x="287.8" y="288.3" transform="rotate(-90 287.8 288.3)">XTAL2</text>
<text x="289.6" y="293.6" transform="rotate(-90 289.6 293.6)">K2</text>
<text x="290.4" y="288.3" transform="rotate(-90 290.4 288.3)">XTAL1</text>
<text x="315" y="293.3" transform="rotate(-90 315 293.3)">L2</text>
<text x="315.8" y="288.3" transform="rotate(-90 315.8 288.3)">XMODE</text>
<text x="317.5" y="293.7" transform="rotate(-90 317.5 293.7)">N1</text>
<text x="318.3" y="288.3" transform="rotate(-90 318.3 288.3)">CLK_SEL</text>
<text x="320" y="293.7" transform="rotate(-90 320 293.7)">N2</text>
<text x="320.8" y="288.3" transform="rotate(-90 320.8 288.3)">EN_26M_BB</text>
<text x="335.3" y="293.6" transform="rotate(-90 335.3 293.6)">C8</text>
<text x="336.1" y="288.3" transform="rotate(-90 336.1 288.3)">VRXHF2</text>
<text x="338.6" y="288.3" transform="rotate(-90 338.6 288.3)">VRXHF1</text>
<text x="341.2" y="288.3" transform="rotate(-90 341.2 288.3)">V28_ESD1</text>
<text x="343.7" y="288.3" transform="rotate(-90 343.7 288.3)">VTXHF</text>
<text x="346.2" y="288.3" transform="rotate(-90 346.2 288.3)">VTXLF</text>
<text x="348" y="293.9" transform="rotate(-90 348 293.9)">M8</text>
<text x="348.8" y="288.3" transform="rotate(-90 348.8 288.3)">VRXLF</text>
<text x="350.5" y="293.3" transform="rotate(-90 350.5 293.3)">L4</text>
<text x="351.3" y="288.3" transform="rotate(-90 351.3 288.3)">VDCXO_DIG</text>
<text x="353.1" y="293.9" transform="rotate(-90 353.1 293.9)">M3</text>
<text x="353.9" y="288.3" transform="rotate(-90 353.9 288.3)">VIO</text>
<text x="355.6" y="293.1" transform="rotate(-90 355.6 293.1)">J1</text>
<text x="356.4" y="288.3" transform="rotate(-90 356.4 288.3)">VTCXO</text>
<text x="363.2" y="293.6" transform="rotate(-90 363.2 293.6)">C3</text>
<text x="364" y="288.3" transform="rotate(-90 364 288.3)">GND</text>
<text x="365.8" y="293.6" transform="rotate(-90 365.8 293.6)">C4</text>
<text x="366.6" y="288.3" transform="rotate(-90 366.6 288.3)">GND</text>
<text x="368.3" y="293.6" transform="rotate(-90 368.3 293.6)">C5</text>
<text x="369.1" y="288.3" transform="rotate(-90 369.1 288.3)">GND</text>
<text x="370.8" y="293.6" transform="rotate(-90 370.8 293.6)">C6</text>
<text x="371.6" y="288.3" transform="rotate(-90 371.6 288.3)">GND</text>
<text x="373.4" y="293.6" transform="rotate(-90 373.4 293.6)">C7</text>
<text x="374.2" y="288.3" transform="rotate(-90 374.2 288.3)">GND</text>
<text x="375.9" y="293.6" transform="rotate(-90 375.9 293.6)">C9</text>
<text x="376.7" y="288.3" transform="rotate(-90 376.7 288.3)">GND</text>
<text x="379.3" y="288.3" transform="rotate(-90 379.3 288.3)">GND</text>
<text x="381.8" y="288.3" transform="rotate(-90 381.8 288.3)">GND</text>
<text x="384.3" y="288.3" transform="rotate(-90 384.3 288.3)">GND</text>
<text x="388.6" y="293.7" transform="rotate(-90 388.6 293.7)">D3</text>
<text x="389.4" y="288.3" transform="rotate(-90 389.4 288.3)">GND</text>
<text x="391.2" y="293.7" transform="rotate(-90 391.2 293.7)">D4</text>
<text x="392" y="288.3" transform="rotate(-90 392 288.3)">GND</text>
<text x="393.7" y="293.7" transform="rotate(-90 393.7 293.7)">D5</text>
<text x="394.5" y="288.3" transform="rotate(-90 394.5 288.3)">GND</text>
<text x="396.2" y="293.7" transform="rotate(-90 396.2 293.7)">D6</text>
<text x="397" y="288.3" transform="rotate(-90 397 288.3)">GND</text>
<text x="398.8" y="293.7" transform="rotate(-90 398.8 293.7)">D7</text>
<text x="399.6" y="288.3" transform="rotate(-90 399.6 288.3)">GND</text>
<text x="401.3" y="293.7" transform="rotate(-90 401.3 293.7)">D8</text>
<text x="402.1" y="288.3" transform="rotate(-90 402.1 288.3)">GND</text>
<text x="403.9" y="293.7" transform="rotate(-90 403.9 293.7)">D9</text>
<text x="404.7" y="288.3" transform="rotate(-90 404.7 288.3)">GND</text>
<text x="407.2" y="288.3" transform="rotate(-90 407.2 288.3)">GND</text>
<text x="409.7" y="288.3" transform="rotate(-90 409.7 288.3)">GND</text>
<text x="412.3" y="288.3" transform="rotate(-90 412.3 288.3)">GND</text>
<text x="416.6" y="293.5" transform="rotate(-90 416.6 293.5)">E1</text>
<text x="417.4" y="288.3" transform="rotate(-90 417.4 288.3)">GND</text>
<text x="419.1" y="293.5" transform="rotate(-90 419.1 293.5)">E3</text>
<text x="419.9" y="288.3" transform="rotate(-90 419.9 288.3)">GND</text>
<text x="421.6" y="293.5" transform="rotate(-90 421.6 293.5)">E4</text>
<text x="422.4" y="288.3" transform="rotate(-90 422.4 288.3)">GND</text>
<text x="424.2" y="293.5" transform="rotate(-90 424.2 293.5)">E5</text>
<text x="425" y="288.3" transform="rotate(-90 425 288.3)">GND</text>
<text x="426.7" y="293.5" transform="rotate(-90 426.7 293.5)">E6</text>
<text x="427.5" y="288.3" transform="rotate(-90 427.5 288.3)">GND</text>
<text x="429.3" y="293.5" transform="rotate(-90 429.3 293.5)">E7</text>
<text x="430.1" y="288.3" transform="rotate(-90 430.1 288.3)">GND</text>
<text x="431.8" y="293.5" transform="rotate(-90 431.8 293.5)">E8</text>
<text x="432.6" y="288.3" transform="rotate(-90 432.6 288.3)">GND</text>
<text x="434.3" y="293.5" transform="rotate(-90 434.3 293.5)">E9</text>
<text x="435.1" y="288.3" transform="rotate(-90 435.1 288.3)">GND</text>
<text x="437.7" y="288.3" transform="rotate(-90 437.7 288.3)">GND</text>
<text x="440.2" y="288.3" transform="rotate(-90 440.2 288.3)">GND</text>
<text x="442.8" y="288.3" transform="rotate(-90 442.8 288.3)">GND</text>
<text x="449.6" y="293.3" transform="rotate(-90 449.6 293.3)">F2</text>
<text x="450.4" y="288.3" transform="rotate(-90 450.4 288.3)">GND</text>
<text x="452.1" y="293.3" transform="rotate(-90 452.1 293.3)">F4</text>
<text x="452.9" y="288.3" transform="rotate(-90 452.9 288.3)">GND</text>
<text x="454.7" y="293.3" transform="rotate(-90 454.7 293.3)">F5</text>
<text x="455.5" y="288.3" transform="rotate(-90 455.5 288.3)">GND</text>
<text x="457.2" y="293.3" transform="rotate(-90 457.2 293.3)">F6</text>
<text x="458" y="288.3" transform="rotate(-90 458 288.3)">GND</text>
<text x="459.7" y="293.3" transform="rotate(-90 459.7 293.3)">F7</text>
<text x="460.5" y="288.3" transform="rotate(-90 460.5 288.3)">GND</text>
<text x="462.3" y="293.3" transform="rotate(-90 462.3 293.3)">F8</text>
<text x="463.1" y="288.3" transform="rotate(-90 463.1 288.3)">GND</text>
<text x="464.8" y="293.3" transform="rotate(-90 464.8 293.3)">F9</text>
<text x="465.6" y="288.3" transform="rotate(-90 465.6 288.3)">GND</text>
<text x="468.2" y="288.3" transform="rotate(-90 468.2 288.3)">GND</text>
<text x="470.7" y="288.3" transform="rotate(-90 470.7 288.3)">GND</text>
<text x="473.2" y="288.3" transform="rotate(-90 473.2 288.3)">GND</text>
<text x="70.5" y="297.3">[14]</text>
<text x="103.8" y="297.6">RF_B3_DRX_MT6169_RFIP2_MB2</text>
<text x="337.8" y="295" transform="rotate(-90 337.8 295)">D13</text>
<text x="340.4" y="295.2" transform="rotate(-90 340.4 295.2)">M11</text>
<text x="342.9" y="295" transform="rotate(-90 342.9 295)">N11</text>
<text x="345.4" y="294.9" transform="rotate(-90 345.4 294.9)">K11</text>
<text x="378.5" y="294.9" transform="rotate(-90 378.5 294.9)">C10</text>
<text x="381" y="294.9" transform="rotate(-90 381 294.9)">C11</text>
<text x="383.5" y="294.9" transform="rotate(-90 383.5 294.9)">C12</text>
<text x="406.4" y="295" transform="rotate(-90 406.4 295)">D10</text>
<text x="408.9" y="295" transform="rotate(-90 408.9 295)">D11</text>
<text x="411.5" y="295" transform="rotate(-90 411.5 295)">D12</text>
<text x="436.9" y="294.8" transform="rotate(-90 436.9 294.8)">E10</text>
<text x="439.4" y="294.8" transform="rotate(-90 439.4 294.8)">E11</text>
<text x="442" y="294.8" transform="rotate(-90 442 294.8)">E12</text>
<text x="467.4" y="294.7" transform="rotate(-90 467.4 294.7)">F10</text>
<text x="469.9" y="294.7" transform="rotate(-90 469.9 294.7)">F11</text>
<text x="472.4" y="294.7" transform="rotate(-90 472.4 294.7)">F12</text>
<text x="69.9" y="302.1">[14]</text>
<text x="103.4" y="302.3">RF_B3_DRX_MT6169_RFIN2_MB2</text>
<text x="215.6" y="301.9">R3001</text>
<text x="307.1" y="301.9">R3002</text>
<text x="69.9" y="307.2">[14]</text>
<text x="69.9" y="311.7">[14]</text>
<text x="103.4" y="307.3">RF_B7_DRX_MT6169_RFIP2_HB3</text>
<text x="386.2" y="308.4">VTCXO_0_PMU</text>
<text x="103.4" y="312.1">RF_B7_DRX_MT6169_RFIN2_HB3</text>
<text x="219.5" y="314.3">1K</text>
<text x="270.1" y="314.9">C3009</text>
<text x="286.5" y="317.2" transform="rotate(-90 286.5 317.2)">1</text>
<text x="291.6" y="317.2" transform="rotate(-90 291.6 317.2)">2</text>
<text x="293.3" y="317.5">X3001</text>
<text x="311" y="314.3">1K</text>
<text x="386.3" y="316">VRF18_0_PMU</text>
<text x="386.4" y="312">VIO18_PMU</text>
<text x="270.4" y="321.7">100nF</text>
<text x="287.8" y="323.6" transform="rotate(-90 287.8 323.6)">AFC</text>
<text x="337.3" y="323.6" transform="rotate(-90 337.3 323.6)">100nF</text>
<text x="340.1" y="323.6" transform="rotate(-90 340.1 323.6)">100nF</text>
<text x="342.6" y="323.6" transform="rotate(-90 342.6 323.6)">100nF</text>
<text x="345.2" y="323.6" transform="rotate(-90 345.2 323.6)">100nF</text>
<text x="347.7" y="323.3" transform="rotate(-90 347.7 323.3)">2.2uF</text>
<text x="350.3" y="323.6" transform="rotate(-90 350.3 323.6)">100nF</text>
<text x="352.8" y="323.6" transform="rotate(-90 352.8 323.6)">100nF</text>
<text x="355.3" y="323.6" transform="rotate(-90 355.3 323.6)">100nF</text>
<text x="69.8" y="327">[7]</text>
<text x="114.8" y="327.2">MT6169_XO4_CLK</text>
<text x="70.1" y="333.6">[17]</text>
<text x="123.4" y="333.8">WCN_CLK</text>
<text x="286.5" y="334.3" transform="rotate(-90 286.5 334.3)">4</text>
<text x="287.8" y="330.7" transform="rotate(-90 287.8 330.7)">VCC</text>
<text x="291.6" y="334.3" transform="rotate(-90 291.6 334.3)">3</text>
<text x="292.9" y="330.7" transform="rotate(-90 292.9 330.7)">OUT GND</text>
<text x="337.1" y="333.2" transform="rotate(-90 337.1 333.2)">C3001</text>
<text x="339.7" y="333.2" transform="rotate(-90 339.7 333.2)">C3002</text>
<text x="342.5" y="333.2" transform="rotate(-90 342.5 333.2)">C3007</text>
<text x="345" y="333.2" transform="rotate(-90 345 333.2)">C3006</text>
<text x="347.6" y="333" transform="rotate(-90 347.6 333)">C3011</text>
<text x="350.1" y="333.2" transform="rotate(-90 350.1 333.2)">C3005</text>
<text x="352.6" y="333.2" transform="rotate(-90 352.6 333.2)">C3004</text>
<text x="354.9" y="333.2" transform="rotate(-90 354.9 333.2)">C3003</text>
<text x="70.1" y="339.2">[4]</text>
<text x="115.8" y="339.6">LTE_LTEX26M_IN</text>
<text x="254.9" y="343.7">VTCXO_0_PMU</text>
<text x="387.2" y="346.5">ENBB_6169</text>
<text x="410.2" y="346.3">[7,11]</text>
<text x="279" y="349.1">C3008</text>
<text x="293.2" y="349.1">C3010</text>
<text x="387.2" y="348.7">ENBB_6169</text>
<text x="410.2" y="348.8">[7,11]</text>
<text x="279.3" y="355.9">100nF</text>
<text x="296.8" y="355.9">NC</text>
</g>
<g font-size="2.2">
<text x="361.7" y="119.9">H3001</text>
<text x="361.7" y="124">NC/MMD/L8/4MIL</text>
</g>
</svg>
